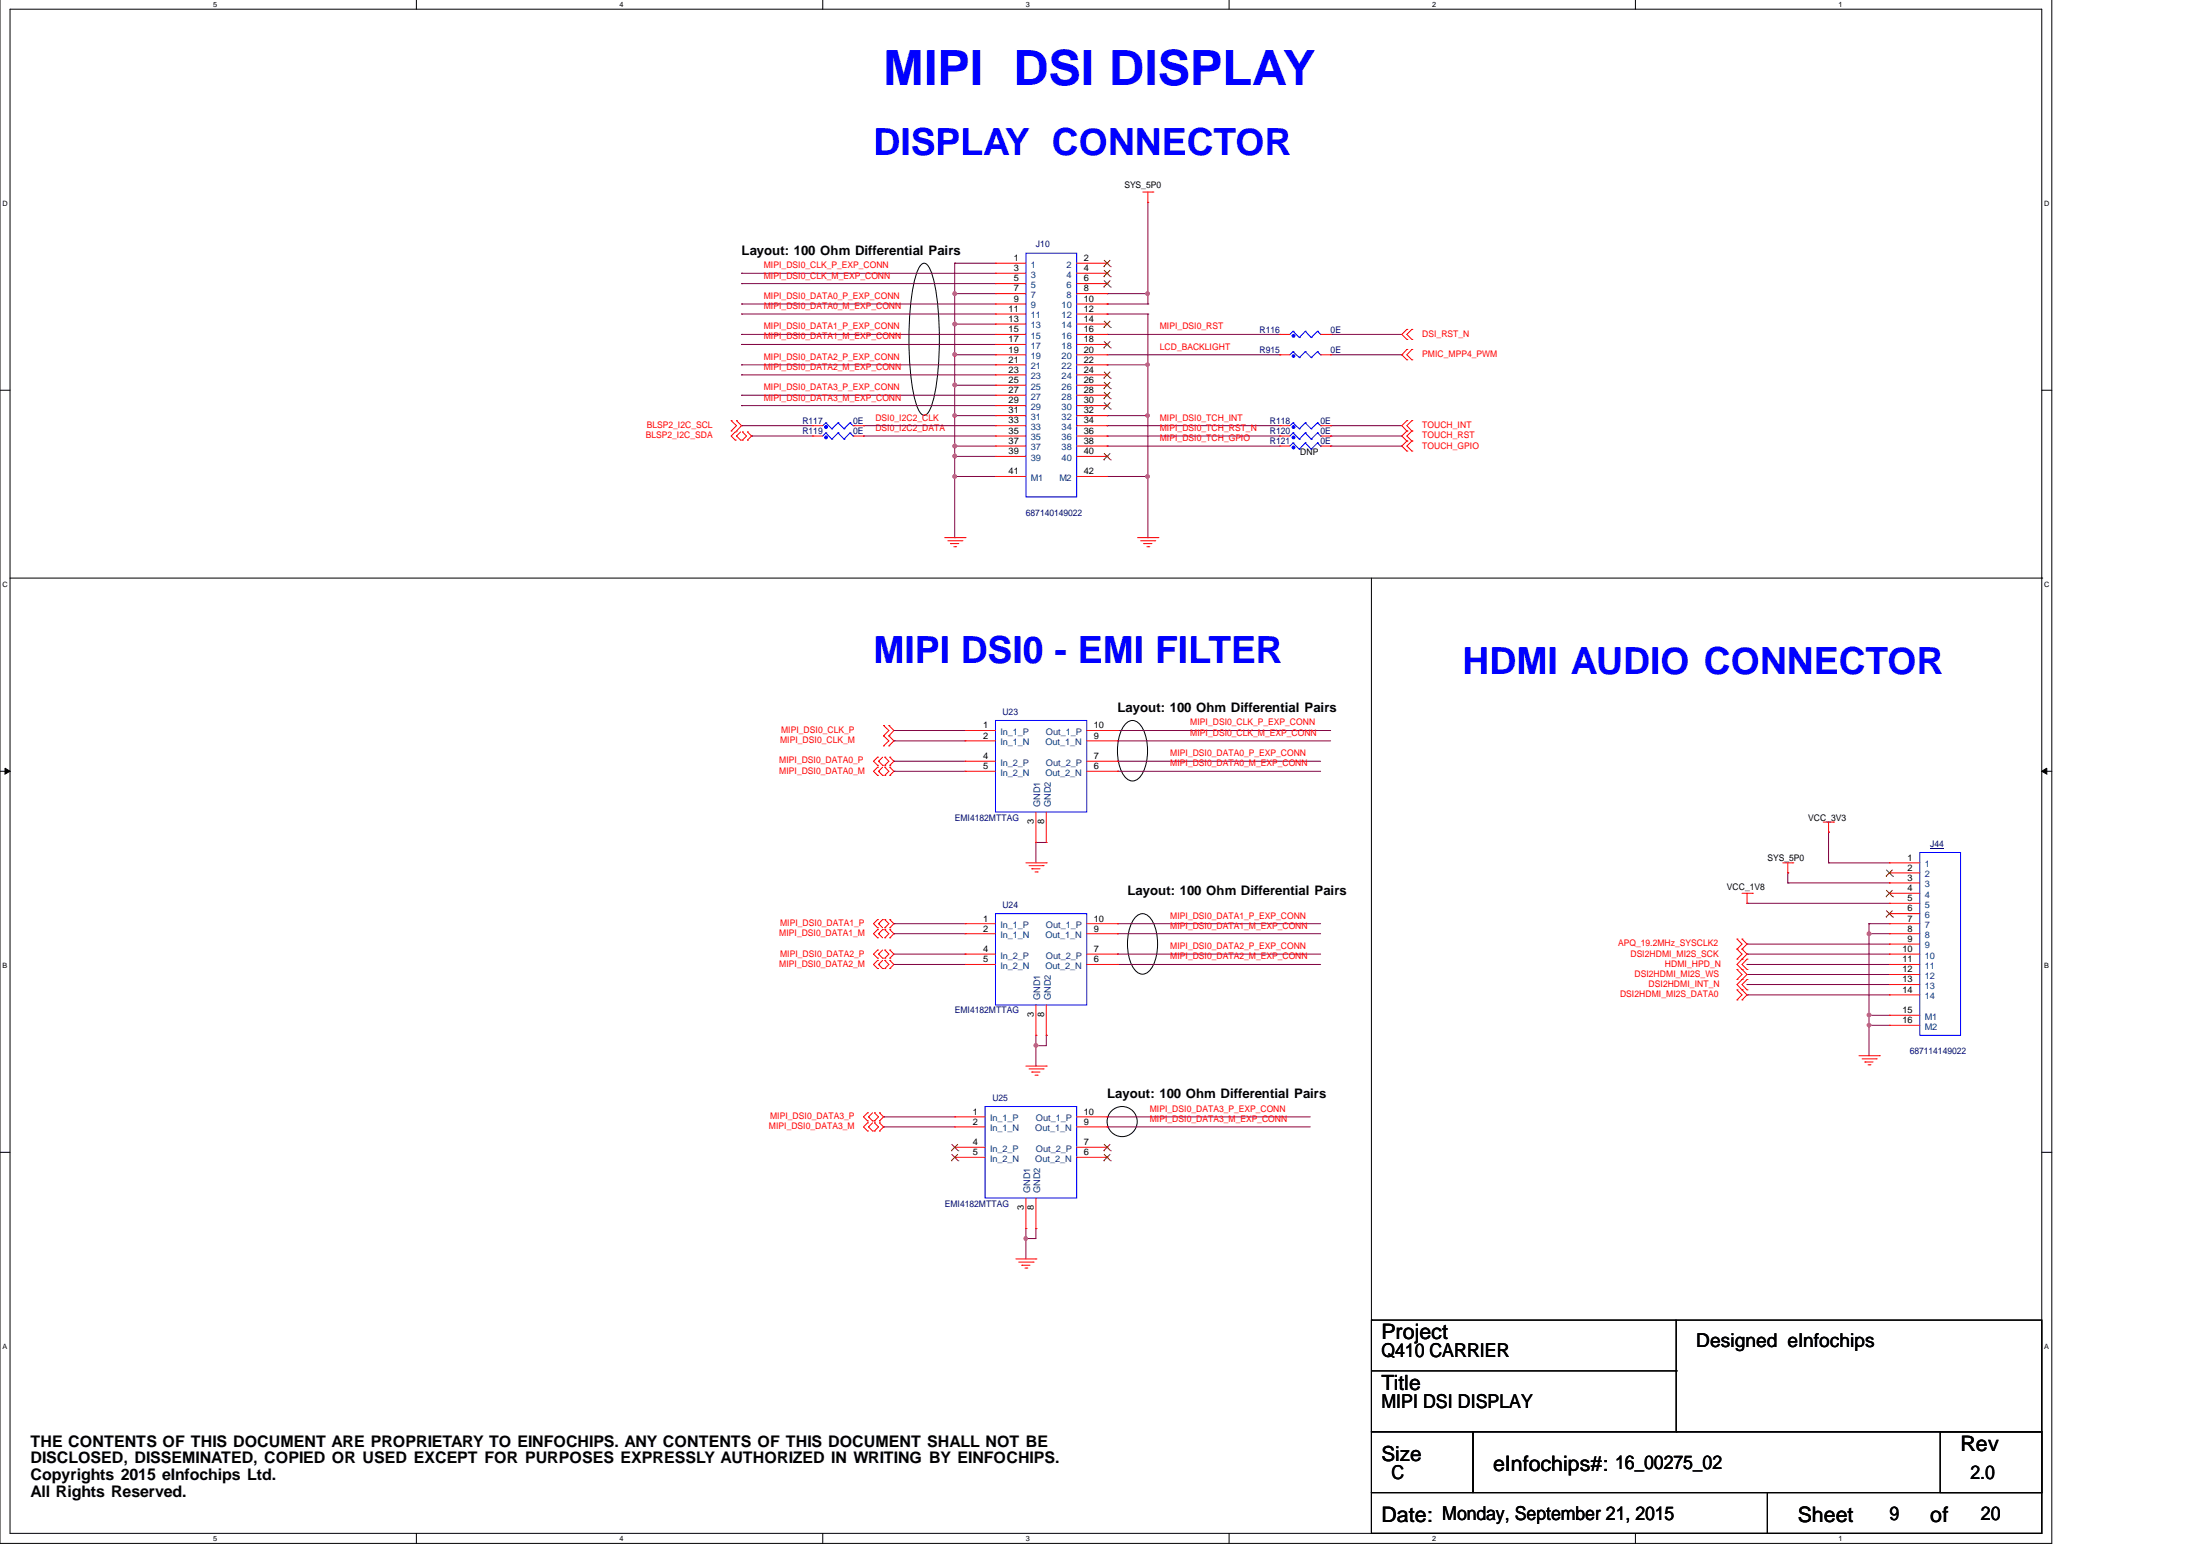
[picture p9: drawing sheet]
<svg xmlns="http://www.w3.org/2000/svg" width="297mm" height="210mm" viewBox="0 0 297 210" stroke-linecap="round" stroke-linejoin="round" font-family="sans-serif">
<path d="M0 -.1v208.4h277v-208.4M1.4 1.2h274.3v205.8h-274.3z" fill="none" stroke="#000" stroke-width=".14"/>
<g fill="#fff">
<path d="M28.8 0h.5v1.1h-.5z"/>
<path d="M28.8 207.1h.5v1.1h-.5z"/>
</g>
<path d="M56.2 -.1v1.3M56.2 207v1.3" fill="none" stroke="#000" stroke-width=".14"/>
<g fill="#fff">
<path d="M83.7 0h.5v1.1h-.5z"/>
<path d="M83.7 207.1h.5v1.1h-.5z"/>
</g>
<path d="M111.1 -.1v1.3M111.1 207v1.3" fill="none" stroke="#000" stroke-width=".14"/>
<g fill="#fff">
<path d="M138.5 0h.5v1.1h-.5z"/>
<path d="M138.5 207.1h.5v1.1h-.5z"/>
</g>
<path d="M165.9 -.1v1.3M165.9 207v1.3" fill="none" stroke="#000" stroke-width=".14"/>
<g fill="#fff">
<path d="M193.4 0h.5v1.1h-.5z"/>
<path d="M193.4 207.1h.5v1.1h-.5z"/>
</g>
<path d="M220.8 -.1v1.3M220.8 207v1.3" fill="none" stroke="#000" stroke-width=".14"/>
<g fill="#fff">
<path d="M248.2 0h.6v1.1h-.6z"/>
<path d="M248.2 207.1h.6v1.1h-.6z"/>
<path d="M.3 26.9h.7v1.1h-.7z"/>
<path d="M276 26.9h.7v1.1h-.7z"/>
<path d="M.3 78.4h.7v1h-.7z"/>
<path d="M276 78.4h.7v1h-.7z"/>
</g>
<path d="M0 52.7h1.4M275.7 52.7h1.3" fill="none" stroke="#000" stroke-width=".14"/>
<g fill="#fff">
<path d="M.3 129.8h.6v1.1h-.6z"/>
<path d="M276 129.8h.6v1.1h-.6z"/>
</g>
<path d="M0 104.1h1.4M275.7 104.1h1.3" fill="none" stroke="#000" stroke-width=".14"/>
<path d="M.7 103.7l.7 .4-.7 .4zM275.7 104.1l.7-.4v.8z" fill="#000" stroke="#000" stroke-width=".14"/>
<g fill="#fff">
<path d="M.3 181.2h.6v1.1h-.6z"/>
<path d="M276 181.2h.6v1.1h-.6z"/>
</g>
<g fill="none" stroke="#000" stroke-width=".14">
<path d="M124.5 35.6l.3-.1 .3 .1a4.6 4.6 0 0 1 1 2.5 42.9 42.9 0 0 1 0 15.4 4.6 4.6 0 0 1-1 2.5l-.3 .1-.3-.1a4.6 4.6 0 0 1-1.1-2.5 42.9 42.9 0 0 1 0-15.4 4.6 4.6 0 0 1 1.1-2.5zM1.4 78h274.3M185.2 78v100.2M275.7 78h.1M152 97.7a1.17 1.17 0 0 1 1.8 0 6.2 6.2 0 0 1 .9 5.4 3.2 3.2 0 0 1-1.3 2.2 1.36 1.36 0 0 1-1.8-.8 7.1 7.1 0 0 1 0-6.3zM153.4 123.7a1.17 1.17 0 0 1 1.8 0 6.2 6.2 0 0 1 .9 5.5 3.2 3.2 0 0 1-1.4 2.2 1.36 1.36 0 0 1-1.7-.8 7.1 7.1 0 0 1 0-6.4zM0 155.5h1.4M275.7 155.5h1.3M185.2 178.2h90.5v15.1h-90.5zM185.2 178.2h.1M226.3 178.2v15.1M185.2 193.3h13.7v8.2h-13.7z"/>
<path d="M185.2 185.1h41.1M198.9 193.3h76.8v8.2h-76.8zM226.3 193.3h.1M226.3 185.1h.1M262 193.3h13.7v8.2h-13.7zM185.2 201.5h53.4v5.5h-53.4zM238.6 201.5h37.1v5.5h-37.1z"/>
<circle cx="151.5" cy="151.4" r="2.03"/>
</g>
<g fill="none" stroke="#800040" stroke-width=".14">
<path d="M100.1 36.9h.1M100.1 38.3h.1M100.1 36.9h34.3M100.1 38.3h34.3M128.9 35.5h.1M128.9 39.6h.1M128.9 35.5h5.5M128.9 35.5v37.1M128.9 39.6h5.5M149.5 39.6h.1M149.5 39.6h5.5M155 39.6h.1"/>
<path d="M155 27.3v13.7M100.1 41h.1M100.1 42.4h.1M100.1 45.1h.1M100.1 46.5h.1M100.1 49.2h.1M100.1 50.6h.1M100.1 53.4h.1M100.1 54.8h.1M100.1 57.5h.1M100.1 41h34.3M100.1 42.4h34.3"/>
<path d="M100.1 45.1h34.3M100.1 46.5h34.3M100.1 49.2h34.3M100.1 50.6h34.3M100.1 53.4h34.3M100.1 54.8h34.3M100.1 57.5h9.6M101.5 58.9h.1M101.5 58.9h8.2M116.6 58.9h.1M116.6 57.5h.1M116.6 57.5h17.8"/>
<path d="M116.6 58.9h17.8M128.9 43.7h.1M128.9 47.9h.1M128.9 52h.1M128.9 56.1h.1M128.9 43.7h5.5M128.9 47.9h5.5M128.9 52h5.5M128.9 56.1h5.5M149.5 42.4h.1M149.5 49.2h.1M149.5 56.1h.1"/>
<path d="M149.5 41h.1M149.5 45.1h.1M149.5 57.5h.1M149.5 58.9h.1M149.5 41h5.5M149.5 42.4h5.5M149.5 45.1h23.3M149.5 49.2h5.5M149.5 47.9h23.3M149.5 56.1h5.5M149.5 57.5h23.3M149.5 58.9h23.3"/>
<path d="M155 42.4h.1M155 49.2h.1M155 56.1h.1M155 41h.1M155 42.4v30.2M172.8 47.9h.1M179.7 58.9h.1M179.7 57.5h.1M179.7 45.1h.1M179.7 45.1h9.6M179.7 47.9h9.6M179.7 57.5h9.6"/>
<path d="M179.7 58.9h9.6M189.3 47.9h.1M128.9 60.2h.1M128.9 61.6h.1M128.9 64.3h.1M128.9 72.6h.1M128.9 60.2h5.5M128.9 61.6h5.5M128.9 64.3h5.5M149.5 64.3h.1M149.5 60.2h.1M149.5 60.2h23.3"/>
<path d="M149.5 64.3h5.5M155 72.6h.1M179.7 60.2h.1M179.7 60.2h9.6M120.7 98.6h.1M120.7 98.6h9.6M150.9 98.6h.1M150.9 98.6h28.8M120.7 100h.1M120.7 102.8h.1M120.7 104.1h.1M120.7 100h9.6"/>
<path d="M120.7 102.8h9.6M120.7 104.1h9.6M139.9 113.7h.1M139.9 113.7h1.4M139.9 113.7v2.8M150.9 102.8h.1M150.9 104.1h.1M150.9 100h.1M150.9 100h28.8M150.9 102.8h27.4M150.9 104.1h27.4M241.4 119.2h.1"/>
<path d="M241.4 117.8h.1M241.4 119.2h13.7M241.4 117.8v1.4M246.9 112.3h.1M246.9 116.5h.1M246.9 112.3v4.2M246.9 116.5h8.2M120.7 124.7h.1M120.7 126h.1M120.7 130.2h.1M120.7 124.7h9.6M120.7 126h9.6"/>
<path d="M120.7 128.8h9.6M120.7 130.2h9.6M130.3 128.8h.1M139.9 139.8h.1M139.9 139.8v4.1M141.3 139.8h.1M141.3 139.8v1.4h-1.4M150.9 124.7h.1M150.9 126h.1M150.9 128.8h.1M150.9 130.2h.1M150.9 124.7h27.4"/>
<path d="M150.9 126h27.4M150.9 128.8h27.4M150.9 130.2h27.4M235.9 121.9h.1M235.9 127.4h.1M235.9 128.8h.1M235.9 130.2h.1M235.9 131.5h.1M235.9 132.9h.1M235.9 134.3h.1M235.9 128.8h19.2M235.9 130.2h19.2"/>
<path d="M235.9 121.9h19.2M235.9 127.4h19.2M235.9 131.5h19.2M235.9 132.9h19.2M235.9 134.3h19.2M252.3 137h.1M252.3 138.4h.1M252.3 126h.1M252.3 124.7h.1M252.3 124.7h2.8M252.3 126h2.8M252.3 124.7v17.8"/>
<path d="M252.3 137h2.8M252.3 138.4h2.8M119.3 150.8h.1M119.3 152.1h.1M119.3 150.8h9.6M119.3 152.1h9.6M139.9 141.2h.1M149.5 150.8h.1M149.5 152.1h.1M149.5 150.8h27.4M149.5 152.1h27.4M138.5 167.2h.1"/>
<path d="M138.5 165.8h.1M138.5 165.8v4.1M139.9 165.8h.1M139.9 165.8v1.4h-1.4"/>
</g>
<g fill="#f0f" stroke="#f0f" stroke-width=".14">
<circle cx="128.9" cy="43.7" r=".25"/>
<circle cx="128.9" cy="39.6" r=".25"/>
<circle cx="128.9" cy="47.9" r=".25"/>
<circle cx="128.9" cy="56.1" r=".24"/>
<circle cx="128.9" cy="52" r=".25"/>
<circle cx="128.9" cy="60.2" r=".25"/>
<circle cx="128.9" cy="61.6" r=".25"/>
<circle cx="128.9" cy="64.3" r=".25"/>
<circle cx="154.9" cy="56.1" r=".24"/>
<circle cx="154.9" cy="49.2" r=".24"/>
<circle cx="154.9" cy="64.3" r=".25"/>
<circle cx="138.5" cy="167.2" r=".24"/>
<circle cx="139.9" cy="141.1" r=".25"/>
<circle cx="154.9" cy="39.6" r=".25"/>
<circle cx="252.4" cy="138.4" r=".24"/>
<circle cx="252.3" cy="137" r=".25"/>
<circle cx="252.3" cy="126" r=".25"/>
</g>
<g fill="none" stroke="#f00" stroke-width=".14">
<path d="M154.3 25.9h1.4M155 27.3h.1M155 25.9v1.4M155.7 25.9h.1M98.7 56.8h.1M98.7 58.2h.1M98.7 56.8l.7 .7-.7 .7M99.3 58.3h.1M99.3 59.4h.1M99.3 58.3l-.6 .6 .6 .5M99.4 58.9h.1M99.4 58.2h.1"/>
<path d="M99.4 56.8h.1M99.4 58.9l.6 .5M99.4 56.8l.7 .7-.7 .7M100 59.4h.1M100 58.3l-.6 .6M100.2 59.4h.1M100.2 58.3h.1M100.2 58.3l.6 .6-.6 .5M100.9 59.4h.1M100.9 58.3h.1M100.9 58.3l.6 .6-.6 .5M172.8 45.1h.1"/>
<path d="M172.8 58.9h.1M172.8 47.9h.1M172.8 45.1h1.4M172.8 58.9h1.4M172.8 47.9h1.4M178.3 45.1h1.4M178.3 58.9h1.4M178.3 47.9h1.4M179.7 45.1h.1M179.7 58.9h.1M179.7 47.9h.1M189.9 44.5h.1"/>
<path d="M189.9 45.8h.1M189.9 56.8h.1M189.9 58.2h.1M189.9 59.5h.1M189.9 47.2h.1M189.9 48.6h.1M189.9 44.5l-.6 .6 .6 .7M189.9 56.8l-.6 .7 .6 .7M189.9 58.2l-.6 .7 .6 .6M189.9 59.5l-.6 .7 .6 .7M189.9 47.2l-.6 .7 .6 .7M190.6 45.8h.1"/>
<path d="M190.6 44.5h.1M190.6 58.2h.1M190.6 56.8h.1M190.6 59.5h.1M190.6 48.6h.1M190.6 47.2h.1M190.6 44.5l-.7 .6 .7 .7M190.6 56.8l-.7 .7 .7 .7M190.6 58.2l-.7 .7 .7 .6M190.6 59.5l-.7 .7 .7 .7M190.6 47.2l-.7 .7 .7 .7M127.6 72.6h2.7"/>
<path d="M128 73h1.9M128.4 73.4h.1M128.4 73.4h1.1M128.8 73.8h.2M129 73.8h.1M129.9 73h.1M130.3 72.6h.1M153.6 72.6h2.7M154 73h1.9M154.4 73.4h.1M154.4 73.4h1.1M154.9 73.8h.2"/>
<path d="M155.1 73.8h.1M155.9 73h.1M156.3 72.6h.1M189.9 60.9h.1M190.6 60.9h.1M119.3 99.3h.1M119.3 97.9h.1M119.3 99.3l.7 .7-.7 .7M119.3 97.9l.7 .7-.7 .7M120 99.3h.1M120 97.9h.1M120 99.3l.7 .7-.7 .7"/>
<path d="M120 97.9l.7 .7-.7 .7M118.5 103.6h.1M118.5 104.7h.1M118.5 102.2h.1M118.5 103.3h.1M118.5 103.6l-.6 .5 .6 .6M118.5 102.2l-.6 .6 .6 .5M118.6 104.1h.1M118.6 102.8h.1M118.6 104.1l.6 .6M118.6 102.8l.6 .5M119.2 104.7h.1"/>
<path d="M119.2 103.3h.1M119.2 103.6l-.6 .5M119.2 102.2l-.6 .6M119.3 100.7h.1M119.5 104.7h.1M119.5 103.6h.1M119.5 103.3h.1M119.5 102.2h.1M119.5 103.6l.5 .5-.5 .6M119.5 102.2l.5 .6-.5 .5M120 100.7h.1M120.1 104.7h.1"/>
<path d="M120.1 103.6h.1M120.1 103.3h.1M120.1 102.2h.1M120.1 103.6l.6 .5-.6 .6M120.1 102.2l.6 .6-.6 .5M138.5 116.5h2.8M138.9 116.9h1.9M139.3 117.3h.1M139.3 117.3h1.1M139.7 117.7h.3M140 117.7h.1M140.8 116.9h.1"/>
<path d="M141.3 116.5h.1M240.7 116.5h1.4M241.4 117.8h.1M241.4 116.5v1.3M242.1 116.5h.1M246.2 111h1.4M246.9 112.3h.1M246.9 111v1.3M247.6 111h.1M118.5 125.2h.1M118.5 124.1h.1M118.5 126.6h.1"/>
<path d="M118.5 125.5h.1M118.5 129.6h.1M118.5 130.7h.1M118.5 128.2h.1M118.5 129.3h.1M118.5 128.2l-.6 .6 .6 .5M118.5 129.6l-.6 .6 .6 .5M118.5 124.1l-.6 .6 .6 .5M118.5 125.5l-.6 .5 .6 .6M118.6 124.7h.1M118.6 126h.1M118.6 130.2h.1"/>
<path d="M118.6 128.8h.1M118.6 124.7l.6 .5M118.6 126l.6 .6M118.6 128.8l.6 .5M118.6 130.2l.6 .5M119.2 124.1h.1M119.2 125.5h.1M119.2 130.7h.1M119.2 129.3h.1M119.2 128.2l-.6 .6M119.2 124.1l-.6 .6M119.2 125.5l-.6 .5"/>
<path d="M119.2 129.6l-.6 .6M119.5 124.1h.1M119.5 125.2h.1M119.5 125.5h.1M119.5 126.6h.1M119.5 130.7h.1M119.5 129.6h.1M119.5 129.3h.1M119.5 128.2h.1M119.5 129.6l.5 .6-.5 .5M119.5 124.1l.5 .6-.5 .5M119.5 125.5l.5 .5-.5 .6"/>
<path d="M119.5 128.2l.5 .6-.5 .5M120.1 124.1h.1M120.1 125.2h.1M120.1 125.5h.1M120.1 126.6h.1M120.1 130.7h.1M120.1 129.6h.1M120.1 129.3h.1M120.1 128.2h.1M120.1 125.5l.6 .5-.6 .6M120.1 124.1l.6 .6-.6 .5M120.1 128.2l.6 .6-.6 .5"/>
<path d="M120.1 129.6l.6 .6-.6 .5M234.5 128.1h.1M234.5 126.8h.1M234.5 129.5h.1M234.5 132.2h.1M234.5 130.9h.1M234.5 135h.1M234.5 133.6h.1M234.5 126.8l.7 .6-.7 .7M234.5 128.1l.7 .7-.7 .7M234.5 130.9l.7 .6-.7 .7M234.5 133.6l.7 .7-.7 .7"/>
<path d="M235.2 126.8h.1M235.2 128.1h.1M235.2 129.5h.1M235.2 130.9h.1M235.2 132.2h.1M235.2 133.6h.1M235.2 135h.1M235.2 120.6h1.4M235.2 126.8l.7 .6-.7 .7M235.2 128.1l.7 .7-.7 .7M235.2 129.5l-.7 .7 1.4 1.3-1.4 1.4 .7 .7M235.2 133.6l.7 .7-.7 .7"/>
<path d="M235.9 121.9h.1M235.9 129.5h.1M235.9 130.9h.1M235.9 132.2h.1M235.9 133.6h.1M235.9 120.6v1.3M235.9 129.5l-.7 .7 .7 .7M235.9 132.2l-.7 .7 .7 .7M236.6 120.6h.1M117.1 151.6h.1M117.1 152.7h.1M117.1 150.2h.1"/>
<path d="M117.1 151.3h.1M117.1 151.6l-.5 .5 .5 .6M117.1 150.2l-.5 .6 .5 .5M117.3 152.1h.1M117.3 150.8h.1M117.3 150.8l.5 .5M117.3 152.1l.5 .6M117.8 152.7h.1M117.8 151.3h.1M117.8 151.6l-.5 .5M117.8 150.2l-.5 .6M118.1 152.7h.1"/>
<path d="M118.1 151.6h.1M118.1 151.3h.1M118.1 150.2h.1M118.1 151.6l.5 .5-.5 .6M118.1 150.2l.5 .6-.5 .5M118.7 152.7h.1M118.7 151.6h.1M118.7 151.3h.1M118.7 150.2h.1M118.7 151.6l.6 .5-.6 .6M118.7 150.2l.6 .6-.6 .5M138.5 143.9h2.8"/>
<path d="M138.9 144.3h1.9M139.3 144.7h.1M139.3 144.7h1.1M139.7 145.1h.3M140 145.1h.1M140.8 144.3h.1M141.3 143.9h.1M251 142.5h2.7M251.4 142.9h1.9M251.8 143.4h.1M251.8 143.4h1.1M252.2 143.7h.3"/>
<path d="M252.5 143.7h.1M253.3 142.9h.1M253.7 142.5h.1M137.2 169.9h2.7M137.5 170.4h2M138 170.8h.1M138 170.8h1.1M138.4 171.2h.2M138.6 171.2h.1M139.5 170.4h.1M139.9 169.9h.1"/>
</g>
<g fill="none" stroke="#00f" stroke-width=".14">
<path d="M174.6 44.7h.1M174.6 58.4h.1M174.6 47.5h.1M174.6 44.7l-.4 .4M174.6 44.7l.8 .9M174.6 58.4l-.4 .5M174.6 58.4l.8 .9M174.6 47.5l-.4 .4M174.6 47.5l.8 .8M175.4 45.6h.1M175.4 59.3h.1M175.4 48.3h.1"/>
<path d="M176.2 44.7h.1M176.2 58.4h.1M176.2 47.5h.1M176.2 44.7l-.8 .9M176.2 44.7l.8 .9M176.2 58.4l-.8 .9M176.2 58.4l.8 .9M176.2 47.5l-.8 .8M176.2 47.5l.8 .8M177 45.6h.1M177 59.3h.1M177 48.3h.1"/>
<path d="M177.9 44.7h.1M177.9 58.4h.1M177.9 47.5h.1M177.9 44.7l-.9 .9M177.9 44.7l.4 .4M177.9 58.4l-.9 .9M177.9 58.4l.4 .5M177.9 47.5l-.9 .8M177.9 47.5l.4 .4M178.3 45.1h.1M178.3 58.9h.1M178.3 47.9h.1"/>
<path d="M259.2 115.1h5.5v24.7h-5.5z"/>
</g>
<g fill="#00f" stroke="#00f" stroke-width=".14">
<circle cx="174.6" cy="45.3" r=".19"/>
<circle cx="174.6" cy="59" r=".19"/>
<circle cx="174.7" cy="48.1" r=".18"/>
</g>
<path d="M260.6 114.4h1.9v.1h-1.9z" fill="#000080"/>
<g fill="none" stroke="#f00" stroke-width=".14">
<path d="M134.4 35.5h.1M134.4 36.9h.1M134.4 38.3h.1M134.4 39.6h.1M134.4 35.5h4.1M134.4 36.9h4.1M134.4 38.3h4.1M134.4 39.6h4.1M145.4 35.5h4.1M145.4 36.9h4.1M145.4 38.3h4.1M145.4 39.6h4.1"/>
<path d="M149.5 35.5h.1M149.5 36.9h.1M149.5 38.3h.1M149.5 39.6h.1M109.7 58.9h.1M109.7 57.5h.1M109.7 58.9h1.4M109.7 57.5h1.4M115.2 58.9h1.4M115.2 57.5h1.4M116.6 58.9h.1M116.6 57.5h.1"/>
<path d="M134.4 41h.1M134.4 42.4h.1M134.4 43.7h.1M134.4 45.1h.1M134.4 46.5h.1M134.4 47.9h.1M134.4 49.2h.1M134.4 50.6h.1M134.4 52h.1M134.4 53.4h.1M134.4 54.8h.1M134.4 56.1h.1"/>
<path d="M134.4 57.5h.1M134.4 58.9h.1M134.4 58.9h4.1M134.4 41h4.1M134.4 42.4h4.1M134.4 43.7h4.1M134.4 45.1h4.1M134.4 46.5h4.1M134.4 47.9h4.1M134.4 49.2h4.1M134.4 50.6h4.1M134.4 52h4.1"/>
<path d="M134.4 53.4h4.1M134.4 54.8h4.1M134.4 56.1h4.1M134.4 57.5h4.1M145.4 58.9h4.1M145.4 41h4.1M145.4 42.4h4.1M145.4 43.7h4.1M145.4 45.1h4.1M145.4 46.5h4.1M145.4 47.9h4.1M145.4 49.2h4.1"/>
<path d="M145.4 50.6h4.1M145.4 52h4.1M145.4 53.4h4.1M145.4 54.8h4.1M145.4 56.1h4.1M145.4 57.5h4.1M149.5 41h.1M149.5 42.4h.1M149.5 43.7h.1M149.5 45.1h.1M149.5 46.5h.1M149.5 47.9h.1"/>
<path d="M149.5 49.2h.1M149.5 50.6h.1M149.5 52h.1M149.5 53.4h.1M149.5 54.8h.1M149.5 56.1h.1M149.5 57.5h.1M149.5 58.9h.1M172.8 57.5h.1M172.8 57.5h1.4M178.3 57.5h1.4M179.7 57.5h.1"/>
<path d="M134.4 60.2h.1M134.4 61.6h.1M134.4 64.3h.1M134.4 60.2h4.1M134.4 61.6h4.1M134.4 64.3h4.1M145.4 60.2h4.1M145.4 61.6h4.1M145.4 64.3h4.1M149.5 60.2h.1M149.5 61.6h.1M149.5 64.3h.1"/>
<path d="M172.8 60.2h.1M172.8 60.2h1.4M178.3 60.2h1.4M179.7 60.2h.1M130.3 98.6h.1M130.3 98.6h4.1M146.7 98.6h4.2M150.9 98.6h.1M130.3 100h.1M130.3 102.8h.1M130.3 104.1h.1M130.3 100h4.1"/>
<path d="M130.3 102.8h4.1M130.3 104.1h4.1M139.9 113.7h.1M139.9 109.6v4.1M141.3 113.7h.1M141.3 109.6v4.1M146.7 100h4.2M146.7 102.8h4.2M146.7 104.1h4.2M150.9 100h.1M150.9 102.8h.1M150.9 104.1h.1"/>
<path d="M255.1 116.5h.1M255.1 119.2h.1M255.1 117.8h.1M255.1 116.5h4.1M255.1 119.2h4.1M255.1 117.8h4.1M130.3 124.7h.1M130.3 126h.1M130.3 128.8h.1M130.3 130.2h.1M130.3 124.7h4.1M130.3 130.2h4.1"/>
<path d="M130.3 126h4.1M130.3 128.8h4.1M139.9 139.8h.1M139.9 135.7v4.1M141.3 139.8h.1M141.3 135.7v4.1M146.7 124.7h4.2M146.7 130.2h4.2M146.7 126h4.2M146.7 128.8h4.2M150.9 124.7h.1M150.9 126h.1"/>
<path d="M150.9 128.8h.1M150.9 130.2h.1M255.1 121.9h.1M255.1 124.7h.1M255.1 127.4h.1M255.1 130.2h.1M255.1 132.9h.1M255.1 137h.1M255.1 120.6h.1M255.1 123.3h.1M255.1 126h.1M255.1 128.8h.1"/>
<path d="M255.1 131.5h.1M255.1 134.3h.1M255.1 138.4h.1M255.1 121.9h4.1M255.1 124.7h4.1M255.1 127.4h4.1M255.1 130.2h4.1M255.1 132.9h4.1M255.1 137h4.1M255.1 120.6h4.1M255.1 123.3h4.1M255.1 126h4.1"/>
<path d="M255.1 128.8h4.1M255.1 131.5h4.1M255.1 134.3h4.1M255.1 138.4h4.1M128.9 150.8h.1M128.9 152.1h.1M128.9 154.9h.1M128.9 156.2h.1M128.9 150.8h4.1M128.9 152.1h4.1M128.9 154.9h4.1M128.9 156.2h4.1"/>
<path d="M145.4 150.8h4.1M145.4 152.1h4.1M145.4 154.9h4.1M145.4 156.2h4.1M149.5 150.8h.1M149.5 152.1h.1M149.5 154.9h.1M149.5 156.2h.1M138.5 165.8h.1M138.5 161.7v4.1M139.9 165.8h.1M139.9 161.7v4.1"/>
</g>
<g fill="none" stroke="#804000" stroke-width=".14">
<path d="M149 36h.1M149 37.4h.1M149 38.7h.1M149.1 35.1l.8 .9M149.1 36.5l.8 .9M149.1 37.9l.8 .8M149.9 35.1l-.9 .9M149.9 36.5l-.9 .9M149.9 37.9l-.9 .8M149.9 36h.1M149.9 37.4h.1M149.9 38.7h.1"/>
<path d="M149 44.2h.1M149 47h.1M149 51.1h.1M149 52.5h.1M149 53.8h.1M149 55.2h.1M149.1 43.3l.8 .9M149.1 46.1l.8 .9M149.1 50.2l.8 .9M149.1 51.6l.8 .9M149.1 52.9l.8 .9M149.1 54.3l.8 .9"/>
<path d="M149.9 43.3l-.9 .9M149.9 46.1l-.9 .9M149.9 50.2l-.9 .9M149.9 51.6l-.9 .9M149.9 52.9l-.9 .9M149.9 54.3l-.9 .9M149.9 44.2h.1M149.9 47h.1M149.9 51.1h.1M149.9 52.5h.1M149.9 53.8h.1M149.9 55.2h.1"/>
<path d="M149 62.1h.1M149.1 61.2l.8 .9M149.9 61.2l-.9 .9M149.9 62.1h.1M254.6 118.3h.1M254.7 117.4l.9 .9M255.5 117.4l-.9 .9M255.6 118.3h.1M254.6 121h.1M254.6 123.8h.1M254.7 120.2l.9 .8M254.7 122.9l.9 .9"/>
<path d="M255.5 120.2l-.9 .8M255.5 122.9l-.9 .9M255.6 121h.1M255.6 123.8h.1M128.4 155.3h.1M128.4 156.7h.1M128.5 154.4l.9 .9M128.5 155.8l.9 .9M129.3 154.4l-.9 .9M129.3 155.8l-.9 .9M129.4 155.3h.1M129.4 156.7h.1"/>
<path d="M149 155.3h.1M149 156.7h.1M149.1 154.4l.8 .9M149.1 155.8l.8 .9M149.9 154.4l-.9 .9M149.9 155.8l-.9 .9M149.9 155.3h.1M149.9 156.7h.1"/>
</g>
<g fill="none" stroke="#00f" stroke-width=".14">
<path d="M138.5 34.2h6.9v32.9h-6.9zM111.5 58.4h.1M111.5 57.1h.1M111.5 58.4l-.4 .5M111.5 58.4l.8 .9M111.5 57.1l-.4 .4M111.5 57.1l.8 .8M112.3 59.3h.1M112.3 57.9h.1M113.2 58.4h.1M113.2 57.1h.1M113.2 58.4l-.9 .9"/>
<path d="M113.2 58.4l.8 .9M113.2 57.1l-.9 .8M113.2 57.1l.8 .8M114 59.3h.1M114 57.9h.1M114.8 58.4h.1M114.8 57.1h.1M114.8 58.4l-.8 .9M114.8 58.4l.4 .5M114.8 57.1l-.8 .8M114.8 57.1l.4 .4M115.2 58.9h.1"/>
<path d="M115.2 57.5h.1M174.6 59.8h.1M174.6 57.1h.1M174.6 59.8l-.4 .4M174.6 59.8l.8 .8M174.6 57.1l-.4 .4M174.6 57.1l.8 .8M175.4 57.9h.1M176.2 59.8h.1M176.2 57.1h.1M176.2 59.8l-.8 .8M176.2 59.8l.8 .8"/>
<path d="M176.2 57.1l-.8 .8M176.2 57.1l.8 .8M177 57.9h.1M177.9 59.8h.1M177.9 57.1h.1M177.9 59.8l-.9 .8M177.9 59.8l.4 .4M177.9 57.1l-.9 .8M177.9 57.1l.4 .4M178.3 57.5h.1M175.4 60.6h.1M177 60.6h.1"/>
<path d="M178.3 60.2h.1M134.4 97.3h12.3v12.3h-12.3zM134.4 123.3h12.3v12.4h-12.3zM133 149.4h12.4v12.3h-12.4z"/>
</g>
<g fill="#00f" stroke="#00f" stroke-width=".14">
<circle cx="111.5" cy="59" r=".19"/>
<circle cx="174.6" cy="60.4" r=".19"/>
<circle cx="111.5" cy="57.7" r=".19"/>
<circle cx="174.6" cy="57.7" r=".19"/>
</g>
<g fill="#f0f" stroke="#f0f" stroke-width=".14">
<circle cx="128.9" cy="43.7" r=".25"/>
<circle cx="128.9" cy="39.6" r=".25"/>
<circle cx="128.9" cy="47.9" r=".25"/>
<circle cx="128.9" cy="56.1" r=".24"/>
<circle cx="128.9" cy="52" r=".25"/>
<circle cx="128.9" cy="60.2" r=".25"/>
<circle cx="128.9" cy="61.6" r=".25"/>
<circle cx="128.9" cy="64.3" r=".25"/>
<circle cx="154.9" cy="56.1" r=".24"/>
<circle cx="154.9" cy="49.2" r=".24"/>
<circle cx="154.9" cy="64.3" r=".25"/>
<circle cx="138.5" cy="167.2" r=".24"/>
<circle cx="139.9" cy="141.1" r=".25"/>
<circle cx="154.9" cy="39.6" r=".25"/>
<circle cx="252.4" cy="138.4" r=".24"/>
<circle cx="252.3" cy="137" r=".25"/>
<circle cx="252.3" cy="126" r=".25"/>
</g>
<text font-size="6.6" fill="#00f" x="119.3" y="11.4">MIPI DSI DISPLAY</text>
<g font-size="5" fill="#00f">
<text x="117.9" y="21">DISPLAY CONNECTOR</text>
<text x="117.9" y="89.5">MIPI DSI0 - EMI FILTER</text>
<text x="197.5" y="90.9">HDMI AUDIO CONNECTOR</text>
</g>
<g font-size="2.9">
<text x="186.5" y="180.8">Project</text>
<text x="264.7" y="195.8">Rev</text>
<text x="201.6" y="198.6">eInfochips#: 16_00275_02</text>
<text x="186.5" y="205.5">Date: Monday, September 21, 2015</text>
<text x="242.7" y="205.5">Sheet</text>
<text x="260.6" y="205.5">of</text>
</g>
<g font-size="2.8">
<text x="186.5" y="187.6">Title</text>
<text x="186.5" y="197.2">Size</text>
</g>
<g font-size="2.6">
<text x="186.5" y="183.2">Q410 CARRIER</text>
<text x="229" y="181.9">Designed eInfochips</text>
<text x="186.5" y="190.1">MIPI DSI DISPLAY</text>
<text x="187.9" y="199.7">C</text>
<text x="266.1" y="199.7">2.0</text>
<text x="255.1" y="205.2">9</text>
<text x="267.5" y="205.2">20</text>
</g>
<g font-size="2.2">
<text x="4.1" y="195.3">THE CONTENTS OF THIS DOCUMENT ARE PROPRIETARY TO EINFOCHIPS. ANY CONTENTS OF THIS DOCUMENT SHALL NOT BE</text>
<text x="4.1" y="197.5">DISCLOSED, DISSEMINATED, COPIED OR USED EXCEPT FOR PURPOSES EXPRESSLY AUTHORIZED IN WRITING BY EINFOCHIPS.</text>
<text x="4.1" y="199.8">Copyrights 2015 eInfochips Ltd.</text>
<text x="4.1" y="202">All Rights Reserved.</text>
</g>
<g font-size="1.8">
<text x="100.1" y="34.4">Layout: 100 Ohm Differential Pairs</text>
<text x="150.9" y="96.2">Layout: 100 Ohm Differential Pairs</text>
<text x="152.2" y="120.8">Layout: 100 Ohm Differential Pairs</text>
<text x="149.5" y="148.3">Layout: 100 Ohm Differential Pairs</text>
</g>
<g font-size="1.2">
<text x="151.8" y="25.4">SYS_5P0</text>
<text x="136.9" y="35.2">1</text>
<text x="146.3" y="35.2">2</text>
<text x="136.9" y="36.6">3</text>
<text x="136.9" y="38">5</text>
<text x="136.9" y="39.3">7</text>
<text x="136.9" y="40.7">9</text>
<text x="146.3" y="36.6">4</text>
<text x="146.3" y="38">6</text>
<text x="146.3" y="39.3">8</text>
<text x="146.3" y="40.7">10</text>
<text x="136.2" y="42.1">11</text>
<text x="136.2" y="43.4">13</text>
<text x="136.2" y="44.8">15</text>
<text x="136.2" y="46.2">17</text>
<text x="136.2" y="47.6">19</text>
<text x="146.3" y="42.1">12</text>
<text x="146.3" y="43.4">14</text>
<text x="146.3" y="44.8">16</text>
<text x="146.3" y="46.2">18</text>
<text x="146.3" y="47.6">20</text>
<text x="136.2" y="49">21</text>
<text x="136.2" y="50.3">23</text>
<text x="136.2" y="51.7">25</text>
<text x="136.2" y="53.1">27</text>
<text x="146.3" y="49">22</text>
<text x="146.3" y="50.3">24</text>
<text x="146.3" y="51.7">26</text>
<text x="146.3" y="53.1">28</text>
<text x="136.2" y="54.5">29</text>
<text x="136.2" y="55.8">31</text>
<text x="136.2" y="57.2">33</text>
<text x="136.2" y="58.6">35</text>
<text x="136.2" y="59.9">37</text>
<text x="146.3" y="54.5">30</text>
<text x="146.3" y="55.8">32</text>
<text x="146.3" y="57.2">34</text>
<text x="146.3" y="58.6">36</text>
<text x="146.3" y="59.9">38</text>
<text x="136.2" y="61.3">39</text>
<text x="136.2" y="64">41</text>
<text x="146.3" y="61.3">40</text>
<text x="146.3" y="64">42</text>
<text x="175.6" y="61.4">DNP</text>
<text x="132.8" y="98.3">1</text>
<text x="132.8" y="99.7">2</text>
<text x="147.7" y="98.3">10</text>
<text x="147.7" y="99.7">9</text>
<text x="132.8" y="102.5">4</text>
<text x="132.8" y="103.8">5</text>
<text x="147.7" y="102.5">7</text>
<text x="147.7" y="103.8">6</text>
<text x="139.6" y="111.3" transform="rotate(-90 139.6 111.3)">3</text>
<text x="141" y="111.3" transform="rotate(-90 141 111.3)">8</text>
<text x="244.1" y="110.8">VCC_3V3</text>
<text x="238.6" y="116.2">SYS_5P0</text>
<text x="257.6" y="116.2">1</text>
<text x="257.6" y="118.9">3</text>
<text x="257.6" y="117.5">2</text>
<text x="132.8" y="124.4">1</text>
<text x="132.8" y="125.7">2</text>
<text x="147.7" y="124.4">10</text>
<text x="147.7" y="125.7">9</text>
<text x="233.2" y="120.1">VCC_1V8</text>
<text x="257.6" y="121.6">5</text>
<text x="257.6" y="124.4">7</text>
<text x="257.6" y="120.3">4</text>
<text x="257.6" y="123">6</text>
<text x="257.6" y="125.7">8</text>
<text x="132.8" y="128.5">4</text>
<text x="132.8" y="129.9">5</text>
<text x="147.7" y="128.5">7</text>
<text x="147.7" y="129.9">6</text>
<text x="256.9" y="129.9">11</text>
<text x="256.9" y="128.5">10</text>
<text x="256.9" y="131.2">12</text>
<text x="257.6" y="127.1">9</text>
<text x="139.6" y="137.3" transform="rotate(-90 139.6 137.3)">3</text>
<text x="141" y="137.3" transform="rotate(-90 141 137.3)">8</text>
<text x="256.9" y="132.6">13</text>
<text x="256.9" y="136.8">15</text>
<text x="256.9" y="134">14</text>
<text x="256.9" y="138.1">16</text>
<text x="131.4" y="150.5">1</text>
<text x="131.4" y="151.8">2</text>
<text x="131.4" y="154.6">4</text>
<text x="131.4" y="155.9">5</text>
<text x="146.3" y="150.5">10</text>
<text x="146.3" y="151.8">9</text>
<text x="146.3" y="154.6">7</text>
<text x="146.3" y="155.9">6</text>
<text x="138.2" y="163.4" transform="rotate(-90 138.2 163.4)">3</text>
<text x="139.6" y="163.4" transform="rotate(-90 139.6 163.4)">8</text>
</g>
<g font-size="1.2" fill="#000080">
<text x="139.9" y="33.4">J10</text>
<text x="170.1" y="44.9">R116</text>
<text x="170.1" y="47.6">R915</text>
<text x="179.7" y="44.9">0E</text>
<text x="179.7" y="47.6">0E</text>
<text x="108.3" y="58.6">R119</text>
<text x="108.3" y="57.2">R117</text>
<text x="115.2" y="58.6">0E</text>
<text x="115.2" y="57.2">0E</text>
<text x="171.4" y="58.6">R120</text>
<text x="171.4" y="57.2">R118</text>
<text x="178.3" y="58.6">0E</text>
<text x="178.3" y="57.2">0E</text>
<text x="171.4" y="60">R121</text>
<text x="178.3" y="60">0E</text>
<text x="138.5" y="69.6">687140149022</text>
<text x="135.3" y="96.5">U23</text>
<text x="128.9" y="110.8">EMI4182MTTAG</text>
<text x="260.6" y="114.3">J44</text>
<text x="135.3" y="122.5">U24</text>
<text x="128.9" y="136.8">EMI4182MTTAG</text>
<text x="257.9" y="142.3">687114149022</text>
<text x="134" y="148.6">U25</text>
<text x="127.6" y="162.9">EMI4182MTTAG</text>
</g>
<g font-size="1.2" fill="#f00">
<text x="103.1" y="36.2">MIPI_DSI0_CLK_P_EXP_CONN</text>
<text x="103.1" y="37.6">MIPI_DSI0_CLK_M_EXP_CONN</text>
<text x="103.1" y="40.4">MIPI_DSI0_DATA0_P_EXP_CONN</text>
<text x="103.1" y="41.7">MIPI_DSI0_DATA0_M_EXP_CONN</text>
<text x="103.1" y="44.5">MIPI_DSI0_DATA1_P_EXP_CONN</text>
<text x="103.1" y="45.8">MIPI_DSI0_DATA1_M_EXP_CONN</text>
<text x="156.6" y="44.5">MIPI_DSI0_RST</text>
<text x="156.6" y="47.2">LCD_BACKLIGHT</text>
<text x="192" y="45.4">DSI_RST_N</text>
<text x="103.1" y="48.6">MIPI_DSI0_DATA2_P_EXP_CONN</text>
<text x="103.1" y="49.9">MIPI_DSI0_DATA2_M_EXP_CONN</text>
<text x="103.1" y="52.7">MIPI_DSI0_DATA3_P_EXP_CONN</text>
<text x="192" y="48.2">PMIC_MPP4_PWM</text>
<text x="87.2" y="59.2">BLSP2_I2C_SDA</text>
<text x="87.3" y="57.8">BLSP2_I2C_SCL</text>
<text x="103.1" y="54.1">MIPI_DSI0_DATA3_M_EXP_CONN</text>
<text x="118.2" y="58.2">DSI0_I2C2_DATA</text>
<text x="118.2" y="56.8">DSI0_I2C2_CLK</text>
<text x="156.6" y="56.8">MIPI_DSI0_TCH_INT</text>
<text x="156.6" y="58.2">MIPI_DSI0_TCH_RST_N</text>
<text x="156.6" y="59.5">MIPI_DSI0_TCH_GPIO</text>
<text x="192" y="57.8">TOUCH_INT</text>
<text x="192" y="59.2">TOUCH_RST</text>
<text x="192" y="60.6">TOUCH_GPIO</text>
<text x="105.3" y="100.3">MIPI_DSI0_CLK_M</text>
<text x="105.5" y="98.9">MIPI_DSI0_CLK_P</text>
<text x="160.7" y="97.9">MIPI_DSI0_CLK_P_EXP_CONN</text>
<text x="160.7" y="99.3">MIPI_DSI0_CLK_M_EXP_CONN</text>
<text x="105.2" y="104.5">MIPI_DSI0_DATA0_M</text>
<text x="105.2" y="103.1">MIPI_DSI0_DATA0_P</text>
<text x="158" y="102.1">MIPI_DSI0_DATA0_P_EXP_CONN</text>
<text x="158" y="103.4">MIPI_DSI0_DATA0_M_EXP_CONN</text>
<text x="105.3" y="125">MIPI_DSI0_DATA1_P</text>
<text x="158" y="124">MIPI_DSI0_DATA1_P_EXP_CONN</text>
<text x="158" y="125.4">MIPI_DSI0_DATA1_M_EXP_CONN</text>
<text x="105.2" y="126.4">MIPI_DSI0_DATA1_M</text>
<text x="105.2" y="130.5">MIPI_DSI0_DATA2_M</text>
<text x="105.3" y="129.1">MIPI_DSI0_DATA2_P</text>
<text x="158" y="128.1">MIPI_DSI0_DATA2_P_EXP_CONN</text>
<text x="158" y="129.5">MIPI_DSI0_DATA2_M_EXP_CONN</text>
<text x="218.5" y="127.7">APQ_19.2MHz_SYSCLK2</text>
<text x="220.1" y="129.1">DSI2HDMI_MI2S_SCK</text>
<text x="220.7" y="131.9">DSI2HDMI_MI2S_WS</text>
<text x="224.8" y="130.5">HDMI_HPD_N</text>
<text x="218.7" y="134.6">DSI2HDMI_MI2S_DATA0</text>
<text x="222.6" y="133.2">DSI2HDMI_INT_N</text>
<text x="103.8" y="152.5">MIPI_DSI0_DATA3_M</text>
<text x="104" y="151.1">MIPI_DSI0_DATA3_P</text>
<text x="155.2" y="150.1">MIPI_DSI0_DATA3_P_EXP_CONN</text>
<text x="155.2" y="151.4">MIPI_DSI0_DATA3_M_EXP_CONN</text>
</g>
<g font-size="1.2" fill="#004080">
<text x="139.2" y="36.1">1</text>
<text x="139.2" y="37.5">3</text>
<text x="139.2" y="38.9">5</text>
<text x="139.2" y="40.2">7</text>
<text x="139.2" y="41.6">9</text>
<text x="143.3" y="41.6">10</text>
<text x="144" y="36.1">2</text>
<text x="144" y="37.5">4</text>
<text x="144" y="38.9">6</text>
<text x="144" y="40.2">8</text>
<text x="139.2" y="43">11</text>
<text x="139.2" y="44.3">13</text>
<text x="139.2" y="45.7">15</text>
<text x="139.2" y="47.1">17</text>
<text x="143.3" y="43">12</text>
<text x="143.3" y="44.3">14</text>
<text x="143.3" y="45.7">16</text>
<text x="143.3" y="47.1">18</text>
<text x="139.2" y="48.5">19</text>
<text x="139.2" y="49.8">21</text>
<text x="139.2" y="51.2">23</text>
<text x="139.2" y="52.6">25</text>
<text x="139.2" y="53.9">27</text>
<text x="143.3" y="48.5">20</text>
<text x="143.3" y="49.8">22</text>
<text x="143.3" y="51.2">24</text>
<text x="143.3" y="52.6">26</text>
<text x="143.3" y="53.9">28</text>
<text x="139.2" y="55.3">29</text>
<text x="139.2" y="56.7">31</text>
<text x="139.2" y="58.1">33</text>
<text x="139.2" y="59.5">35</text>
<text x="143.3" y="55.3">30</text>
<text x="143.3" y="56.7">32</text>
<text x="143.3" y="58.1">34</text>
<text x="143.3" y="59.5">36</text>
<text x="139.2" y="60.8">37</text>
<text x="139.2" y="62.2">39</text>
<text x="139.2" y="64.9">M1</text>
<text x="143" y="64.9">M2</text>
<text x="143.3" y="60.8">38</text>
<text x="143.3" y="62.2">40</text>
<text x="135.1" y="99.2">In_1_P</text>
<text x="135.1" y="100.6">In_1_N</text>
<text x="141.1" y="100.6">Out_1_N</text>
<text x="141.2" y="99.2">Out_1_P</text>
<text x="135.1" y="103.3">In_2_P</text>
<text x="135.1" y="104.7">In_2_N</text>
<text x="141.1" y="104.7">Out_2_N</text>
<text x="141.2" y="103.3">Out_2_P</text>
<text x="140.5" y="108.9" transform="rotate(-90 140.5 108.9)">GND1</text>
<text x="141.9" y="108.9" transform="rotate(-90 141.9 108.9)">GND2</text>
<text x="259.9" y="117.1">1</text>
<text x="259.9" y="119.8">3</text>
<text x="259.9" y="118.4">2</text>
<text x="135.1" y="125.3">In_1_P</text>
<text x="141.2" y="125.3">Out_1_P</text>
<text x="259.9" y="122.5">5</text>
<text x="259.9" y="125.3">7</text>
<text x="259.9" y="121.2">4</text>
<text x="259.9" y="123.9">6</text>
<text x="135.1" y="126.6">In_1_N</text>
<text x="135.1" y="129.4">In_2_P</text>
<text x="135.1" y="130.8">In_2_N</text>
<text x="141.1" y="126.6">Out_1_N</text>
<text x="141.1" y="130.8">Out_2_N</text>
<text x="141.2" y="129.4">Out_2_P</text>
<text x="259.9" y="128">9</text>
<text x="259.9" y="130.8">11</text>
<text x="259.9" y="126.6">8</text>
<text x="259.9" y="129.4">10</text>
<text x="140.5" y="135" transform="rotate(-90 140.5 135)">GND1</text>
<text x="141.9" y="135" transform="rotate(-90 141.9 135)">GND2</text>
<text x="259.9" y="133.5">13</text>
<text x="259.9" y="137.6">M1</text>
<text x="259.9" y="132.1">12</text>
<text x="259.9" y="134.9">14</text>
<text x="259.9" y="139">M2</text>
<text x="133.7" y="151.4">In_1_P</text>
<text x="133.7" y="152.7">In_1_N</text>
<text x="133.7" y="155.5">In_2_P</text>
<text x="139.8" y="152.7">Out_1_N</text>
<text x="139.9" y="151.4">Out_1_P</text>
<text x="139.9" y="155.5">Out_2_P</text>
<text x="133.7" y="156.8">In_2_N</text>
<text x="139.1" y="161.1" transform="rotate(-90 139.1 161.1)">GND1</text>
<text x="139.8" y="156.8">Out_2_N</text>
<text x="140.5" y="161.1" transform="rotate(-90 140.5 161.1)">GND2</text>
</g>
<g font-size="1">
<text x="28.8" y=".9">5</text>
<text x="83.7" y=".9">4</text>
<text x="138.5" y=".9">3</text>
<text x="193.4" y=".9">2</text>
<text x="248.2" y=".9">1</text>
<text x=".3" y="27.8">D</text>
<text x="276" y="27.8">D</text>
<text x=".3" y="79.3">C</text>
<text x="276" y="79.3">C</text>
<text x=".3" y="130.7">B</text>
<text x="276" y="130.7">B</text>
<text x=".3" y="182.1">A</text>
<text x="276" y="182.1">A</text>
<text x="28.8" y="208">5</text>
<text x="83.7" y="208">4</text>
<text x="138.5" y="208">3</text>
<text x="193.4" y="208">2</text>
<text x="248.2" y="208">1</text>
</g>
</svg>
